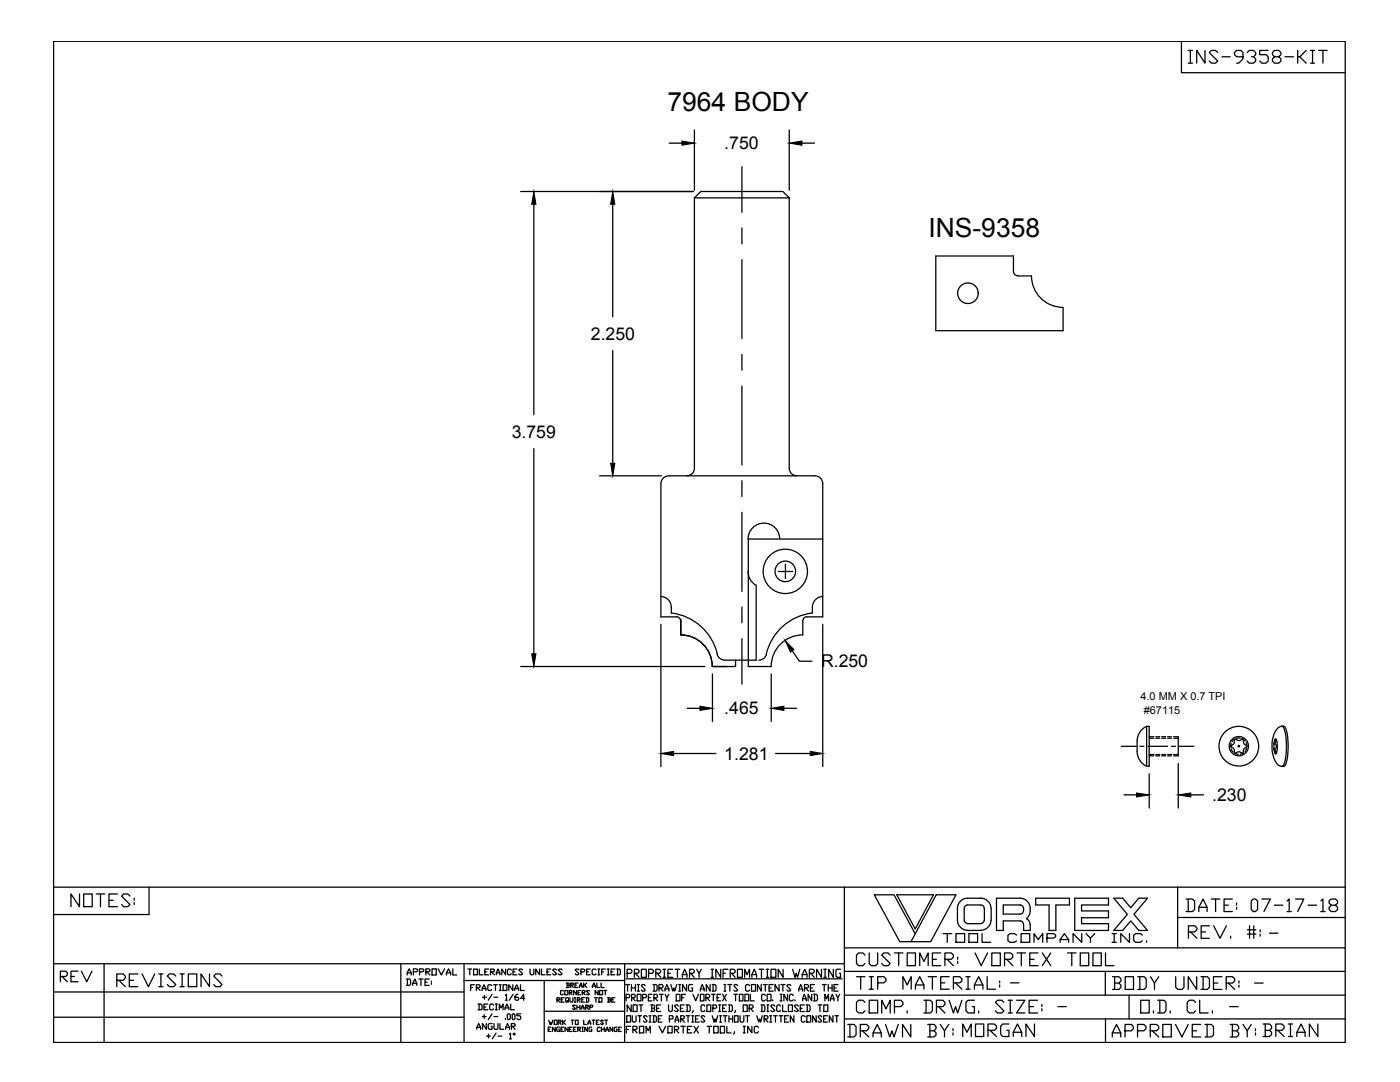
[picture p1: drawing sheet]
<svg xmlns="http://www.w3.org/2000/svg" width="279mm" height="216mm" viewBox="0 0 279 216" stroke-linecap="round" stroke-linejoin="round" font-family="sans-serif">
<!-- layer: titleblk -->
<path d="M10.7 8.2h257.8v199.8h-257.8zM235.8 8.2v6.3h32.7M10.7 177h257.8" fill="none" stroke="#000" stroke-width=".25"/>
<!-- layer: 50 -->
<g fill="none" stroke="#000" stroke-width=".25">
<path d="M168.5 177v31M235 177v12.1M10.7 182.5h19M10.7 197.9h81.9M10.7 192.3h157.8M20.8 192.3v15.7M80 192.3v15.7M92.6 192.3v15.7M92.6 195.7h32.1M108.6 195.7v12.2M124.7 192.3v15.7M168.5 189.1h100"/>
<path d="M168.5 193.8h100M168.5 198.6h100M225.3 198.6v4.7M235 183.1h33.5M10.7 203h81.9M108.6 201.8h16.1M168.5 203.3h100"/>
</g>
<!-- layer: Text -->
<g fill="none" stroke="#000" stroke-width=".25">
<path d="M179 178.5h7.3l-3.6 6.9zM193.1 179.2a2.01 2.01 0 0 0-2 2.1v2.3a2.01 2.01 0 0 0 2 2M193.1 179.2h2.7a2.01 2.01 0 0 1 2 2M81.1 195.4h.6l.2 .2v.8l-.2 .2h-.6M81.3 194.5v-.4l.3-.8 .5 .8v.4M81.3 194.1h.8M81.3 195.4v1.2M82.4 196.6v-.4l.4-.8 .4 .8v.4M82.4 196.2h.8M82.5 193.9h.6l.2-.4-.2-.2h-.6v1.2M83.6 195.4h.8M83.7 193.9h.7l.2-.4-.2-.2h-.7v1.2"/>
<path d="M84 195.4v1.2M84.8 196h.4M85 193.9h.6l.2-.4-.2-.2h-.6v1.2M85.2 193.9l.6 .6M85.7 195.4h-.9v1.2h.9M86.1 195.8v.2M86.1 196.2v.2M86.2 193.3h.9v1.2h-.9zM87.4 193.3l.7 1.2 .6-1.2M89.1 194.5v-.4l.4-.8 .4 .8v.4M89.1 194.1h.8M90.4 193.3v1.2h.8"/>
<path d="M93.4 193.4h.7M93.8 193.4v1.1M93.9 197h.4M94.5 193.4h.8v1.1h-.8zM94.7 196.5h-.8v1.1M95.1 197h.5l.2-.1v-.2l-.2-.2h-.5v1.1M95.2 197l.6 .6M95.7 193.4v1.1h.7M96.2 197.6v-.3l.4-.8 .4 .8v.3M96.2 197.3h.8M96.3 199h.8M96.7 198.6v.8"/>
<path d="M96.8 193.9h.3M97.5 193.4h-.7v1.1h.7M97.9 193.9h.6l.2-.2v-.2l-.2-.1h-.6v1.1M98.1 193.9l.6 .6M98.1 196.7l-.2-.2h-.4l-.1 .2v.7l.1 .2h.4l.2-.2M98.2 198.4l-.8 1.2M98.5 196.5h.8M98.6 199h.7M98.9 196.5v1.1M99 194.5v-.4l.4-.7 .4 .7v.4M99 194.1h.8M99.6 197.6h.4"/>
<path d="M99.6 196.5h.4M99.9 196.5v1.1M100.4 196.5h.8v1.1h-.8zM100.9 198.6l.2-.2v1.2M100.9 199.6h.3M100.9 193.4v1.1l-.8-1.1v1.1M102.1 193.5l-.3-.1h-.3l-.2 .1v.8l.2 .2h.3l.3-.2M102.3 196.5v1.1l-.8-1.1v1.1M102.4 193.9h.4M102.4 198.4l-.8 1.2M102.7 197.6v-.3l.4-.8 .4 .8v.3M102.7 197.3h.8"/>
<path d="M103.2 193.4h-.8v1.1h.8M103.4 198.4h-.2l-.4 .4v.6l.2 .2h.4l.1-.2-.1-.4h-.6M103.9 196.5v1.1h.7M104.3 193.5l-.2-.1h-.4l-.2 .1 .8 .8-.2 .2h-.4l-.2-.2M104.7 199.2h-.8l.6-.8v1.2M105.8 193.4v.9l.2 .2h.4l.1-.2v-.9M107.7 193.4v1.1l-.8-1.1v1.1M108.1 193.4v1.1h.7M109.2 193.9h.3M109.9 193.4h-.7v1.1h.7M111.1 193.5l-.2-.1h-.4l-.2 .1 .8 .8-.2 .2h-.4l-.2-.2M111.2 199.5h.4l.1-.3-.5-.1v.9"/>
<path d="M111.3 199.5l.4 .5M112 199.5h.3M112.2 193.5l-.2-.1h-.4l-.2 .1 .8 .8-.2 .2h-.4l-.2-.2M112.4 197.8l-.1-.2-.4 .2v.6l.1 .1 .4-.1M112.6 199.1h-.6v.9h.6M112.7 197.6h.6v.9h-.6zM113 196.2h.5l.1 .1-.1 .3M113.2 196.6h.3l.1 .3-.1 .1h-.5M113.2 196.2v.8M113.6 198.1h.4l.2-.3-.6-.2v.9M113.7 198.1l.5 .4M113.9 196.6h.4l.2-.3-.6-.1v.8"/>
<path d="M114 196.6l.5 .4M114.8 196.6h.2M115 197.6v.9l-.5-.9v.9M115.3 196.2h-.5v.8h.5M115.3 198.1h.3M115.6 193.5l-.2-.1h-.4l-.2 .1 .8 .8-.2 .2h-.4l-.2-.2M115.6 197l.3-.8 .3 .8M115.6 196.8h.6M115.9 197.6h-.6v.9M115.9 193.9h.6l.2-.2v-.2l-.2-.1h-.6v1.1M116.2 198.1h.4l.2-.3-.6-.2v.9M116.3 198.1l.5 .4"/>
<path d="M116.5 196.2v.8M116.7 196.6l.4 .4M117.1 196.2l-.6 .4M117.1 193.9h.3M117.6 197.8l-.1-.2-.5 .2 .6 .6-.1 .1-.5-.1M117.8 193.4h-.7v1.1h.7M118.2 197l.3-.8 .3 .8M118.2 196.8h.6M118.9 193.5l-.1-.1h-.4l-.2 .1v.8l.2 .2h.4l.1-.2M119.1 196.2v.8h.6M119.3 193.4h.4M119.3 194.5h.4"/>
<path d="M119.4 197.6v.9l-.6-.9v.9M119.5 193.4v1.1M119.7 197.6h.6v.9h-.6zM120 196.2v.8h.6M120.1 193.9h.3M120.5 197.6h.6M120.8 193.4h-.7v1.1M120.8 197.6v.9M121.2 193.4h.4M121.2 194.5h.4M121.3 199.1l.6 .1-.2 .3M121.4 199.5h.3l.2 .3-.2 .2h-.4"/>
<path d="M121.4 193.4v1.1M121.4 199.1v.9M121.9 193.9h.4M122.1 199.5h.3M122.7 199.1h-.6v.9h.6M122.7 193.4h-.8v1.1h.8M123.1 193.4h.5l.2 .1v.8l-.2 .2h-.5M123.3 193.4v1.1M124.9 196.5h.7M124.9 195.3h43.1M125 199.1h.5l.2-.2-.2-.5h-.5v1.3M125.2 194.2h.7l.2-.2v-.3l-.2-.3h-.7v1.6"/>
<path d="M125.3 196.5v1.3M126 196.5v1.3M126 197.1h.8M126.1 199.1h.5l.2-.2-.2-.5h-.5v1.3M126.2 199.1l.6 .6M126.6 194.2h.7l.2-.2v-.3l-.2-.3h-.7v1.6M126.8 196.5v1.3M126.8 194.2l.7 .8M127.2 198.4h.7v1.3h-.7zM127.2 196.5h.4M127.2 197.8h.4M127.4 196.5v1.3"/>
<path d="M128 193.4h1v1.6h-1zM128.3 199.1h.5l.2-.2-.2-.5h-.5v1.3M128.8 196.7l-.2-.2h-.4l-.2 .2 .8 .9-.2 .2h-.4l-.2-.2M129.4 199.1h.3M129.4 194.2h.8l.2-.2v-.3l-.2-.3h-.8v1.6M130.1 198.4h-.7v1.3h.7M130.3 196.5h.6l.2 .2v.9l-.2 .2h-.6M130.5 199.1h.5l.2-.2-.2-.5h-.5v1.3M130.5 196.5v1.3M130.7 199.1l.5 .6M130.9 194.2h.7l.3-.2v-.3l-.3-.3h-.7v1.6M131.1 194.2l.8 .8"/>
<path d="M131.5 197.1h.6l.2-.2v-.2l-.2-.2h-.6v1.3M131.6 198.4h.8M131.7 197.1l.6 .7M132 198.4v1.3M132.3 193.4h.5M132.3 195h.5M132.6 193.4v1.6M132.7 197.8v-.5l.4-.8 .4 .8v.5M132.7 197.3h.8M132.7 198.4l.4 .7v.6M133.3 194.2h.5M133.5 198.4l-.4 .7"/>
<path d="M133.9 196.5l.4 1.3 .2-.7 .1 .7 .5-1.3M134.3 193.4h-1v1.6h1M134.7 193.4h1M134.9 198.4h.8v1.3h-.8zM135.2 193.4v1.6M135.5 196.5h.3M135.5 197.8h.3M135.7 196.5v1.3M136 199.1h.4M136.2 195v-.5l.4-1.1 .5 1.1v.5M136.2 194.5h.9M136.8 198.4h-.8v1.3"/>
<path d="M137 196.5v1.3l-.8-1.3v1.3M137.6 194.2h.7l.2-.2v-.3l-.2-.3h-.7v1.6M137.8 194.2l.7 .8M138.2 196.5h-.6l-.2 .2v.9l.2 .2h.6v-.7h-.2M138.3 198.4l.5 1.3 .6-1.3M139.1 193.4l.4 .8v.8M139.8 197.8v-.5l.4-.8 .3 .8v.5M139.8 198.4h.7v1.3h-.7zM139.8 197.3h.7M140 193.4l-.5 .8M140.9 199.1h.5l.2-.2-.2-.5h-.5v1.3M141.1 199.1l.5 .6"/>
<path d="M141.7 196.5v1.3l-.7-1.3v1.3M141.9 193.4h.5M141.9 195h.5M142 198.4h.7M142.1 196.5h.6l.2 .2v.9l-.2 .2h-.6M142.1 193.4v1.6M142.3 196.5v1.3M142.4 198.4v1.3M143.1 199.1h.4M143.8 198.4h-.7v1.3h.7M143.8 193.4v1.6l-.9-1.6v1.6M144.2 198.4l.7 1.3"/>
<path d="M144.3 194.2h.5M144.5 196.5h.4M144.5 197.8h.4M144.7 196.5v1.3M144.9 198.4l-.7 1.3M145.3 193.4h-1v1.6M145.3 196.5h.7M145.7 196.5v1.3M145.7 194.2h.8l.2-.2v-.3l-.2-.3h-.8v1.6M146 194.2l.7 .8M146.5 198.4h.7M146.8 198.4v1.3"/>
<path d="M147.2 193.4h1v1.6h-1zM147.2 196.7l-.2-.2h-.4l-.1 .2 .7 .9-.2 .2h-.4l-.1-.2M147.6 198.4h.7v1.3h-.7zM148.6 195v-1.6l.5 1.1 .5-1.1v1.6M148.7 198.4h.7v1.3h-.7zM149.6 196.7l-.2-.2h-.4l-.2 .2v.9l.2 .2h.4l.2-.2M149.8 198.4v1.3h.7M150 196.5h.8v1.3h-.8zM150.1 195v-.5l.4-1.1 .5 1.1v.5M150.1 194.5h.9M151.5 193.4h.9M151.9 196.5v1.3l-.7-1.3v1.3"/>
<path d="M152 193.4v1.6M152.3 196.5h.8M152.7 198.7l-.1-.3h-.4l-.2 .3v.8l.2 .2h.4l.1-.2M152.7 196.5v1.3M152.9 193.4h.5M152.9 195h.5M153.1 198.4h.8v1.3h-.8zM153.1 193.4v1.6M153.5 197.1h.4M153.9 193.4h.9v1.6h-.9zM154.2 199.5v.2M154.3 196.5h-.8v1.3h.8"/>
<path d="M155.5 196.5v1.3l-.8-1.3v1.3M155.7 199.7h.4M155.7 198.4h.4M155.9 196.5h.8M155.9 198.4v1.3M156.2 196.5v1.3M156.3 193.4v1.6l-1-1.6v1.6M157.2 198.4v1.3l-.8-1.3v1.3M157.8 196.7l-.2-.2h-.3l-.3 .2 .8 .9-.2 .2h-.3l-.3-.2M158.2 193.4l.5 1.6 .2-.8 .3 .8 .4-1.6M158.3 198.7l-.2-.3h-.3l-.2 .3v.8l.2 .2h.3l.2-.2M158.7 199.5v.2"/>
<path d="M159.4 197.8v-.5l.4-.8 .4 .8v.5M159.4 197.3h.8M160.1 195v-.5l.5-1.1 .5 1.1v.5M160.1 194.5h1M160.2 199.7v-.4l.3-.9 .4 .9v.4M160.2 199.3h.7M160.6 197.1h.5l.3-.2v-.2l-.3-.2h-.5v1.3M160.8 197.1l.6 .7M161.5 194.2h.7l.3-.2v-.3l-.3-.3h-.7v1.6M161.7 197.1h.4M161.8 194.2l.7 .8M162 198.4v1.3l-.7-1.3v1.3"/>
<path d="M162.4 198.4h.5l.2 .3v.8l-.2 .2h-.5M162.5 196.5h-.8v1.3h.8M162.5 198.4v1.3M163.9 193.4v1.6l-.9-1.6v1.6M164.1 196.5h.8M164.4 193.4h.5M164.4 195h.5M164.5 196.5v1.3M164.6 199.7v-1.3l.4 .9 .3-.9v1.3M164.7 193.4v1.6M165.3 197.1h.8M165.3 196.5v1.3"/>
<path d="M165.7 199.7v-.4l.4-.9 .3 .9v.4M165.7 199.3h.7M166.1 196.5v1.3M166.3 193.4v1.6l-.9-1.6v1.6M166.4 197.1h.5M166.8 198.4l.4 .7v.6M167.2 196.5h-.8v1.3h.8M167.6 198.4l-.4 .7M167.8 193.4h-.8l-.2 .3v1l.2 .3h.8v-.8h-.3M182.7 186.3l-4.3-7.8h-3.9l5.1 9.4h6.1l5.1-9.4h-4l-5 9.4M193.1 180.6a.66 .66 0 0 0-.7 .7v2.3a.66 .66 0 0 0 .7 .7M193.1 180.6h2.7a.66 .66 0 0 1 .6 .6"/>
<path d="M196.4 183.6a.66 .66 0 0 1-.6 .7M196.5 181.3v2.3M197.8 183.6a2.01 2.01 0 0 1-2 2M197.8 181.3v2.3M204.2 184.4a.66 .66 0 0 0-.6-.6h-3.4v1.9M204.2 181.2a.66 .66 0 0 0-.6-.6h-3.4v1.8h3.4a.66 .66 0 0 0 .6-.7M204.3 181.3v.5M204.8 183.3a1.29 1.29 0 0 1 .8 1.2M204.9 183.3a2.44 2.44 0 0 0-.8-4l-5.2-.1v6.5M209.4 185.7v-5.1h-2.7v-1.4h6.7v1.4h-2.7v5.1M215.8 184.3v-1.2h5.4v-1.3h-5.4v-1.2h5.4v-1.4h-6.7v6.5M222.3 185.7l2.7-3.3-2.7-3.2h1.8l1.6 1.9 1.6-1.9h1.7l-2.7 3.2 2.7 3.3"/>
<path d="M224.1 185.7l1.6-1.9 1.6 1.9M227.7 199.6h1.6v2.5h-1.6zM231 199.6h1.3l.4 .4v1.7l-.4 .4h-1.3M231.5 199.6v2.5M239.4 199.6v2.5h1.7M95.2 205.4v-.4l.3-.8 .4 .8v.4M95.2 205h.7M95.4 200.3h.6l.2 .3v.7l-.2 .2h-.6M95.6 200.3v1.2M96.3 202.8h.7M96.6 200.9h.4M96.6 202.5v.7"/>
<path d="M97.1 204.2v1.2l-.8-1.2v1.2M97.1 206.7h.8M97.4 200.3h-.8v1.2h.8M97.5 206.4v.7M98.2 204.2h-.6l-.2 .2v.8l.2 .2h.6v-.6h-.2M98.2 202.3l-.8 1.1M98.5 200.6l-.2-.3h-.4l-.2 .3v.7l.2 .2h.4l.2-.2M98.6 204.2v1l.2 .2h.4l.2-.2v-1M98.6 202.8h.7M98.9 201.5h.4M98.9 200.3h.4M99 206.1l-.8 1.2"/>
<path d="M99 200.3v1.2M99.4 206.7h.7M99.6 201.5v-1.2l.4 .8 .4-.8v1.2M99.8 204.2v1.2h.7M100.8 201.5v-.4l.4-.8 .3 .8v.4M100.8 201.1h.7M100.9 203.2v.2M100.9 205.4v-.4l.4-.8 .4 .8v.4M100.9 205h.8M101.2 202.5l.3-.2 .3 .2v.7l-.2 .2-.4-.2zM101.7 206.4l.2-.3v1.2M101.7 207.3h.4"/>
<path d="M101.9 200.3v1.2h.8M102.1 204.8h.5l.2-.2v-.2l-.2-.2h-.5v1.2M102.2 202.5l.2-.2 .4 .2v.7l-.2 .2h-.2l-.2-.2zM102.2 204.8l.6 .6M102.4 206.4l.2-.3 .2 .3-.2 .1zM103.9 202.3h-.7v.4h.5l.2 .1v.4l-.2 .2h-.3l-.2-.2M109.4 205.4h.3M109.5 203.6l.3 .8 .1-.4 .2 .4 .2-.8M110 205h-.6v.8h.6M110.6 203.6h.6v.8h-.6zM110.8 205v.8l-.5-.8v.8M111.4 204h.5l.1-.3-.6-.1v.8"/>
<path d="M111.6 204l.4 .4M111.7 205h-.5l-.1 .7 .6 .1v-.4h-.2M112 205.4h.2M112.3 203.6v.8M112.4 204l.4 .4M112.5 205h-.5v.8h.5M112.8 203.6l-.5 .4M113.4 205v.8l-.6-.8v.8M113.6 205.4h.3M114.2 205h-.6v.8h.6M114.2 203.6v.8M114.5 205.4h.3"/>
<path d="M114.8 203.6h.6v.8h-.6zM115 205h-.5v.8h.5M115.3 205.4h.4l.2-.3-.2-.1h-.4v.8M115.4 205.4l.5 .4M116.1 205.8h.3M116.1 205h.3M116.3 205v.8M116.5 203.6v.8h.5M117.2 205v.8l-.5-.8v.8M117.3 204.4l.3-.8 .3 .8M117.3 204.1h.6M118.1 205h-.4l-.2 .1v.6l.2 .1h.4v-.4h-.1"/>
<path d="M118.4 203.6v.8M119 204h.3M119.6 203.6h-.6v.8h.6M119.8 205.1l-.2-.1-.4 .1v.6l.2 .1 .4-.1M120 205.4h.6M120 205v.8M120.4 203.7l-.1-.1-.4 .1 .5 .5-.1 .2h-.3l-.1-.2M120.6 205v.8M120.7 203.6h.6M120.9 205.8l.3-.8 .2 .8M120.9 205.5h.5M121 203.6v.8"/>
<path d="M122.3 205v.8l-.6-.8v.8M123.1 205h-.4l-.1 .7 .5 .1v-.4h-.1M123.4 205.4h.3M124 205h-.6v.8h.6M125 205.4h.4M125.1 202.7h.7v1.2h-.7zM125.9 204.8h-.9v1.3M126 200.5v1.3l-.8-1.3v1.3M126.2 202.7v1l.2 .2h.3l.2-.2v-1M126.3 205.4h.6l.3-.4-.3-.2h-.6v1.3M126.4 200.5h.8v1.3h-.8zM126.5 205.4l.7 .7"/>
<path d="M127.3 202.7h.7M127.5 200.5h.8M127.6 204.8h.9v1.3h-.9zM127.7 202.7v1.2M127.9 200.5v1.3M128.9 206.1v-1.3l.5 .8 .4-.8v1.3M129.1 202.9l-.1-.2h-.4l-.2 .2 .7 .8-.1 .2h-.4l-.2-.2M129.5 202.7h.4M129.5 203.9h.4M129.7 202.7v1.2M129.9 200.5h.6l.2 .3-.2 .4M130.1 201.2h.4l.2 .4-.2 .2h-.6"/>
<path d="M130.1 200.5v1.3M130.3 202.7h.5l.2 .2v.8l-.2 .2h-.5M130.5 202.7v1.2M131 201.2h.5M131.4 203.3h.4M131.5 204.8l.7 1.3 .6-1.3M131.9 200.5h-.9v1.3h.9M132.1 202.7h-.7v1.2h.7M133.3 204.8h.8v1.3h-.8zM133.4 200.5v1.1l.2 .2h.4l.2-.2v-1.1M133.6 203.3h.6l.2-.4-.2-.2h-.6v1.2M134.6 205.4h.6l.3-.4-.3-.2h-.6v1.3"/>
<path d="M134.7 203.9v-.4l.4-.8 .4 .8v.4M134.7 203.5h.8M134.8 205.4l.7 .7M135.4 200.8l-.2-.3h-.4l-.2 .3 .8 .8-.2 .2h-.4l-.2-.2M135.8 201.2h.4M135.8 203.3h.6l.2-.4-.2-.2h-.6v1.2M135.9 204.8h.9M136 203.3l.6 .6M136.3 204.8v1.3M136.6 200.5h-.8v1.3h.8M136.9 200.5h.6l.2 .3v.8l-.2 .2h-.6M136.9 202.7h.8"/>
<path d="M137.1 200.5v1.3M137.2 205.4h.5M137.3 202.7v1.2M138.1 204.8h-.9v1.3h.9M138.1 202.7h.3M138.1 203.9h.3M138.2 202.7v1.2M138.3 201.6l-.2 .5M138.5 204.8l.9 1.3M138.8 203.3h.4M139.4 204.8l-.9 1.3M139.6 202.7h-.8v1.2h.8"/>
<path d="M140.7 200.8l-.2-.3h-.4l-.2 .3v.8l.2 .2h.4l.2-.2M140.7 202.9l-.3-.2h-.3l-.2 .2 .8 .8-.3 .2h-.3l-.2-.2M141.1 200.5h.7v1.3h-.7zM141.1 204.8h.9M141.5 204.8v1.3M142.1 202.7l.4 1.2 .2-.6 .2 .6 .3-1.2M142.3 201.2h.5l.2-.2-.2-.5h-.5v1.3M142.4 204.8h.9v1.3h-.9zM143.4 200.5h.4M143.4 201.8h.4M143.6 200.5v1.3M143.6 202.7h.4"/>
<path d="M143.6 203.9h.4M143.7 204.8h.9v1.3h-.9zM143.8 202.7v1.2M144.2 201.2h.4M144.3 202.7h.8M144.7 202.7v1.2M145 200.5h-.8v1.3h.8M145.1 204.8v1.3h.8M145.4 200.5h.6l.2 .3v.8l-.2 .2h-.6M145.5 203.3h.7M145.5 202.7v1.2M145.6 200.5v1.3"/>
<path d="M146.2 202.7v1.2M146.6 202.7h.7v1.2h-.7zM146.6 205.9v.2l-.2 .2M146.8 201.6l-.2 .5M147.7 202.7v1l.2 .2h.3l.2-.2v-1M148.3 200.5h.8v1.3h-.8zM148.3 204.8h.4M148.3 206.1h.4M148.5 204.8v1.3M148.8 202.7h.7M149.2 202.7v1.2M149.5 201.2h.6l.2-.4-.2-.3h-.6v1.3"/>
<path d="M149.7 201.2l.6 .6M150.1 204.8v1.3l-.9-1.3v1.3M151 202.7l.4 1.2 .2-.6 .2 .6 .3-1.2M151.4 205l-.2-.2h-.5l-.2 .2v.9l.2 .2h.5l.2-.2M151.9 200.5h.6l.1 .3v.8l-.1 .2h-.6M152 200.5v1.3M152.5 203.3h.6l.2-.4-.2-.2h-.6v1.2M152.7 203.3l.6 .6M153.1 200.5h.3M153.1 201.8h.3M153.2 200.5v1.3M153.6 202.7h.4"/>
<path d="M153.6 203.9h.4M153.8 202.7v1.2M154.4 202.7h.7M154.6 200.8l-.2-.3h-.4l-.2 .3 .8 .8-.2 .2h-.4l-.2-.2M154.8 202.7v1.2M155.5 202.7h.7M155.8 200.8l-.2-.3h-.4l-.2 .3v.8l.2 .2h.4l.2-.2M155.9 202.7v1.2M156.2 200.5v1.3h.8M156.6 203.3h.4M157.3 200.5h.8v1.3h-.8zM157.3 202.7h-.7v1.2h.7"/>
<path d="M158.4 202.7v1.2l-.7-1.2v1.2M159.3 200.8l-.2-.3h-.4l-.2 .3 .8 .8-.2 .2h-.4l-.2-.2M159.7 201.2h.4M160.5 200.5h-.8v1.3h.8M160.7 202.9l-.2-.2h-.4l-.2 .2v.8l.2 .2h.4l.2-.2M160.9 200.5h.6l.2 .3v.8l-.2 .2h-.6M161 202.7h.8v1.2h-.8zM161.1 200.5v1.3M162.9 202.7v1.2l-.7-1.2v1.2M163.3 200.5h.7M163.6 200.5v1.3M164 202.9l-.2-.2h-.4l-.1 .2 .7 .8-.2 .2h-.4l-.1-.2"/>
<path d="M164.4 203.3h.3M164.4 200.5h.8v1.3h-.8zM165.1 202.7h-.7v1.2h.7M166.2 202.7v1.2l-.7-1.2v1.2M238.6 200l-.4-.4h-.9l-.4 .4v1.7l.4 .4h.9l.4-.4"/>
</g>
<!-- layer: 0 -->
<g fill="none" stroke="#000" stroke-width=".25">
<path d="M103.9 38.2h34.5M133.5 28.6h2.6M138.6 39.5l1.3-1.3h16.3l1.3 1.3zM138.6 39.5v53.9a1.5 1.5 0 0 1-1.5 1.5M138.6 25.9v12.1M148.1 33.3v9.1M157.5 39.5v53.9a1.5 1.5 0 0 0 1.5 1.5M157.5 25.9v12.1M160 28.6h2.5M106.5 40.8v41.9M122.3 40.8v22.4M148.1 45.5v3.2"/>
<path d="M148.1 51.8v15.7M203.1 55a.87 .87 0 0 1-.8-.8v-3.1h-15.5v14.9h25.4v-4.6M203.1 55.1h2.8M205.9 55a6.3 6.3 0 0 0 6.2 6.3M122.3 70v22.4M148.1 70.7v3.2M148.1 77v15.8M106.5 89.5v41M119.7 94.9h12.3M133.5 94.9a1.59 1.59 0 0 0-1.6 1.6v26.6h3.2M133.5 94.9h29.1M148.1 95.9v3.2"/>
<path d="M162.6 94.9a1.59 1.59 0 0 1 1.6 1.6v26.6h-3.2M131.9 119a2.14 2.14 0 0 1 2.1 2.2v1.1a10.7 10.7 0 0 1 9.2 8.2M148.1 102.2v15.8M149.3 114.1a3.2 3.2 0 0 0 1.6 2.7M149.3 107.5a3.2 3.2 0 0 1 3.1-3.1 3.2 3.2 0 0 1 3.2 3.1M150.9 116.8v14.9h-6.2M155.3 114h2.9M156.7 112.6v2.8M164.2 119a2.14 2.14 0 0 0-2.1 2.2v1.1a10.7 10.7 0 0 0-9.2 8.2M164.2 107.6h-14.9v25.4h4.6M103.9 133h36.8M131.9 124.6v28.4"/>
<path d="M135 123.1a.87 .87 0 0 1 .8 .8M135.9 123.5v3.2a6.3 6.3 0 0 1 6.2 6.3M142.2 134.5v9.5M143.1 130.5a1.59 1.59 0 0 0 1.6 1.2M146.8 131.7v1.3h-4.6M148.1 121.1v3.2M148.1 127.5v9M153 130.5a1.59 1.59 0 0 1-1.6 1.2M153.9 134.5v9.5M158.1 129.9l1.4 2h2.5M161 123.1a.87 .87 0 0 0-.8 .8v2.8a6.3 6.3 0 0 0-6.3 6.3M164.2 124.6v28.4"/>
<path d="M134.4 150.4h8.5M137.1 141.3h2.6M154.8 150.4h6.9M156.4 141.3h2.6M223.8 148.9h2.9M224.3 158.6h2.5M226.9 147.9a5 5 0 0 0 .9 4.3l1 .7M227.5 148.9h.8M228.8 144.9a3.2 3.2 0 0 0-1.9 3M228.8 144.9h.5v8h-.5zM229.1 148.9h3.9M229.3 154.4v6.8"/>
<path d="M229.3 150.8h1M229.3 150.6h1M229.3 147h1M229.3 147.3h1M230.7 150.8h.8M230.7 150.6h.8M230.7 147h.8M230.7 147.3h.8M231.8 150.8h.8M231.8 150.6h.8M231.8 147h.8M231.8 147.3h.8"/>
<path d="M233 150.8h.8M233 150.6h.8M233 147h.8M233 147.3h.8M233.8 148.9h.8M234.2 147h.9v3.8h-.9M234.2 150.6h.9M234.2 147.3h.9M235.1 152.3v8.9M235.4 148.9h2.9M237.6 158.6h2.6M245.7 148.3l-.1 .8"/>
<path d="M245.7 149.5l.4 .6M245.8 149.1l.5 .4v.6M245.8 148.7l-.2 .2 .2 .2M246.3 147.8v.6l-.5 .3M246.4 150.1l.1 .2 .2-.1M246.4 147.5l-.5 .5M246.4 150.3l.7 .2M246.7 147.5l.5 .3 .6-.3M246.7 150.3l.5-.3 .6 .3M246.7 147.5h-.2l-.1 .2M247.5 147.3h-.7M247.8 147.5h.2l.1 .2"/>
<path d="M247.9 147.4l.6 .4M248.1 150.1l-.1 .2-.2-.1M248.2 147.8a1.03 1.03 0 0 0 .7 1.1l-.2 .2M248.2 150.2l-.7 .3M248.7 148.2l.2 .7M248.7 149.1l-.5 .4v.6M248.8 149.3l-.3 .6M254.2 148.4a.53 .53 0 0 1 .5 .5 .53 .53 0 0 1-.5 .6M254.3 149.6a.28 .28 0 0 1 .3 .2 .28 .28 0 0 1-.2 .3M254.4 147.7a.32 .32 0 0 1 .2 .4 .32 .32 0 0 1-.4 .2M254.5 147.5a.95 .95 0 0 1 .4 1.1v.6a1.21 1.21 0 0 1-.4 1.2l-.3-.9v-1.2zM255.8 144.9a.65 .65 0 0 1 .9 .6 13.3 13.3 0 0 1-.2 7.2l-.3 .2h-.4a2.66 2.66 0 0 0 .9-2.2 10.2 10.2 0 0 0-.7-5.7z"/>
<path d="M255.8 144.9a2.5 2.5 0 0 0-1.7 2.2 6 6 0 0 0 1 5.6l.7 .2"/>
<circle cx="193.2" cy="58.5" r="2.05"/>
<circle cx="156.7" cy="114" r="4.4"/>
<circle cx="156.7" cy="114" r="2.05"/>
<circle cx="247.2" cy="148.9" r="4"/>
<circle cx="247.2" cy="148.9" r="1.93"/>
<circle cx="247.2" cy="148.9" r=".15"/>
</g>
<g fill="#000" stroke="#000" stroke-width=".2">
<path d="M136.1 28.1l2.5 .5-2.5 .4zM157.5 28.6l2.5-.5v.9zM106.5 38.2l.5 2.6h-.9zM122.3 38.2l.4 2.6h-.8zM121.9 92.4h.8l-.4 2.5zM106.1 130.5h.9l-.5 2.5zM156.7 127.8l1.7 1.8-.6 .5zM131.9 150.4l2.5-.5v.9zM139.7 140.9l2.5 .4-2.5 .5zM153.9 141.3l2.5-.4v.9zM161.7 149.9l2.5 .5-2.5 .4zM226.8 158.2l2.5 .4-2.5 .4z"/>
<path d="M235.1 158.6l2.5-.4v.8z"/>
</g>
<g font-size="6.2">
<text x="170" y="194">CUSTOMER:</text>
<text x="193.7" y="194">VORTEX TOOL</text>
<text x="22.6" y="198.3">REVISIONS</text>
</g>
<g font-size="5.7">
<text x="236.4" y="13.8">INS-9358-KIT</text>
<text x="13.4" y="182">NOTES:</text>
<text x="235.7" y="183.1">DATE:</text>
<text x="248.7" y="183.1">07-17-18</text>
<text x="236.4" y="188.4">REV. #:</text>
<text x="170" y="203.2">COMP. DRWG. SIZE:</text>
<text x="170" y="198.6">TIP MATERIAL:</text>
<text x="221.2" y="198.6">BODY UNDER:</text>
<text x="168.3" y="208.1">DRAWN BY:</text>
<text x="191.2" y="208.1">MORGAN</text>
<text x="221.2" y="208.1">APPROVED BY:</text>
<text x="251.2" y="208.1">BRIAN</text>
</g>
<g font-size="5.3">
<text x="133.2" y="22.1">7964 BODY</text>
<text x="185.3" y="47.4">INS-9358</text>
<text x="11.3" y="197.2">REV</text>
</g>
<text font-size="4.4" x="187.3" y="189.1">TOOL COMPANY INC.</text>
<g font-size="3.5">
<text x="144.6" y="29.8">.750</text>
<text x="117.9" y="67.8">2.250</text>
<text x="102.1" y="87.4">3.759</text>
<text x="163.9" y="133.2">R.250</text>
<text x="144.6" y="142.6">.465</text>
<text x="144.6" y="151.6">1.281</text>
<text x="241.9" y="159.9">.230</text>
<text x="113.2" y="202.5">SHARP</text>
</g>
<g font-size="2.6">
<text x="252.6" y="187.3">-</text>
<text x="200.7" y="197.2">-</text>
<text x="249.4" y="197.6">-</text>
<text x="210.3" y="202.1">-</text>
<text x="244.5" y="202.1">-</text>
</g>
<g font-size="2.2">
<text x="227.6" y="139.8">4.0 MM X 0.7 TPI</text>
<text x="228.3" y="142.4">#67115</text>
</g>
</svg>
